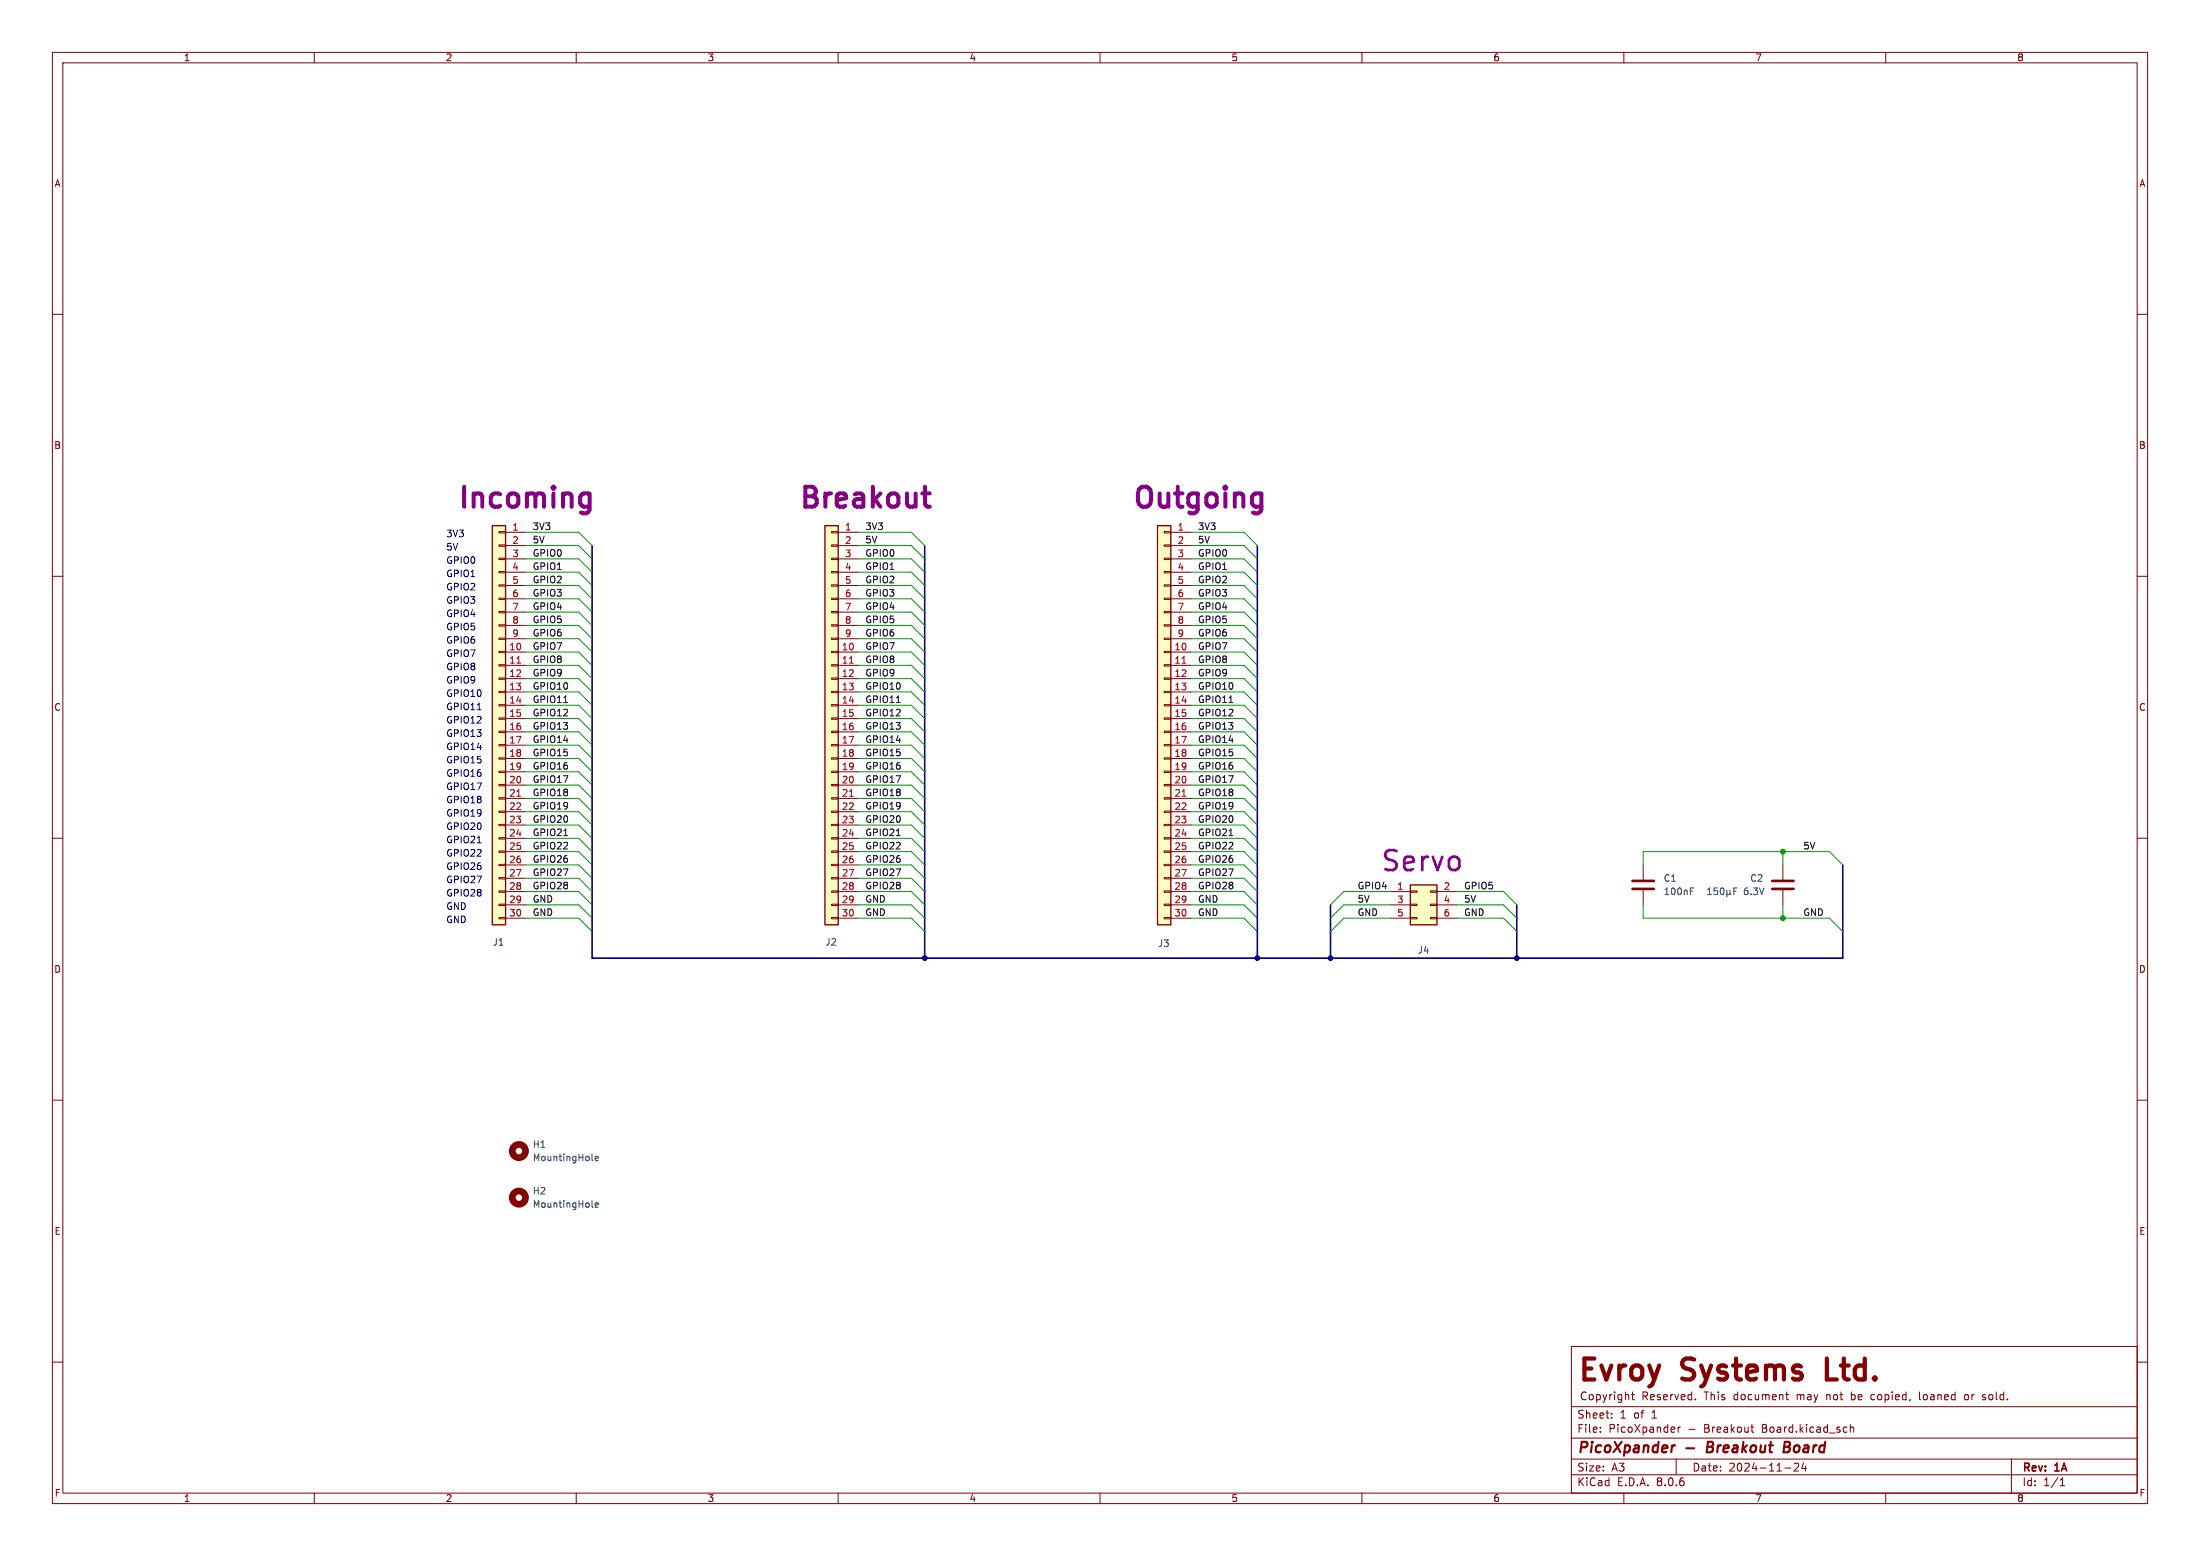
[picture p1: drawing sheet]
<svg xmlns="http://www.w3.org/2000/svg" width="420mm" height="297mm" viewBox="0 0 420 297" stroke-linecap="round" stroke-linejoin="round" font-family="sans-serif">
<g fill="none" stroke="#840000" stroke-width=".19">
<path d="M10 10h400v277h-400zM12 12h396v273h-396zM60 10v2M110 10v2M160 10v2M210 10v2M260 10v2M310 10v2M360 10v2M10 60h2M408 60h2M10 110h2"/>
<path d="M408 110h2M10 160h2M408 160h2M313.7 165.1v2.8M313.7 169.9v2.8M10 210h2M408 210h2M10 260h2M300 257h108v28h-108zM408 260h2M300 278.5h108M300 274.5h108"/>
<path d="M300 268.5h108M305.5 273.2v.2M305.5 272.5v.1M307.7 270.5v.2M307.7 269.8v.1M320 278.5v3M320.4 272.4v1M320.8 272.4l-.3 .1-.1 .2M334.2 272.4h.6M334.4 273.2l.4 .2M342.5 279.4l.6-.1 .2 .1 .1 .3-1 1.1h1M344.3 279.2l-.4 1.1h1"/>
<path d="M344.7 279.8v1M353.2 272.5l.2-.1 .4 .1 .1 .9M353.2 271.9v1.5M357.2 266.5v.5M366.4 265.7v1.3l.3 .2M375.5 266.2l-.3 .1-.2 .2 .1 .5 .4 .2M378.5 266.3h.5M378.5 266.6l.5 .2M379 267.1l-.4 .1M384 278.5v6.5M60 285v2M110 285v2"/>
<path d="M160 285v2M210 285v2M260 285v2M300 281.5h108M310 285v2M340.7 280.2h1.2M360 285v2M393.3 283.6h.9M393.3 282.5l.4-.4v1.5"/>
</g>
<path d="M319.8 275.9l-.4 .1-.2 .3M326.1 275.2l-.3 2h.8M340.6 276.2h.7M341.3 276.2l.2 .1M341.4 275.2h-.7l-.2 2 .9-.1M341.5 276.1l-.2 .1" fill="none" stroke="#840000" stroke-width=".4"/>
<path d="M348.8 259.3v4h1.9" fill="none" stroke="#840000" stroke-width=".8"/>
<path d="M311.7 169.7h4M311.7 168.1h4" fill="none" stroke="#840000" stroke-width=".51"/>
<path d="M322.7 170.1h.4M322.7 169.5h.6M113 230.3l.2 .1M113 221.4l.2 .2M113.6 230l.6-.1v-.2l-.4-.1-.2 .2 .1 .6h.5M113.6 221.1l.6-.1v-.2l-.4-.1-.2 .2 .1 .6h.5" fill="none" stroke="#006464" stroke-width=".19"/>
<g fill="none" stroke="#840000" stroke-width="1.3">
<circle cx="99.1" cy="219.7" r="1.27"/>
<circle cx="99.1" cy="228.6" r="1.27"/>
</g>
<path d="M157.5 100.3h2.5v76.2h-2.5z" fill="#ffffc2"/>
<g fill="none" stroke="#840000" stroke-width=".19">
<path d="M158.7 119.3h1.3v.2h-1.3zM158.7 116.7h1.3v.3h-1.3zM158.7 114.2h1.3v.2h-1.3zM158.7 111.6h1.3v.3h-1.3zM158.7 109.1h1.3v.2h-1.3zM158.7 106.6h1.3v.2h-1.3zM158.7 104h1.3v.3h-1.3zM158.7 101.5h1.3v.2h-1.3zM160 101.6h3.8M160 104.1h3.8M160 106.7h3.8M160 109.2h3.8"/>
<path d="M160 111.8h3.8M160 114.3h3.8M160 116.8h3.8M160 119.4h3.8M158.7 139.6h1.3v.2h-1.3zM158.7 137h1.3v.3h-1.3zM158.7 134.5h1.3v.2h-1.3zM158.7 132h1.3v.2h-1.3zM158.7 129.4h1.3v.3h-1.3zM158.7 126.9h1.3v.2h-1.3zM158.7 124.3h1.3v.3h-1.3zM158.7 121.8h1.3v.2h-1.3z"/>
<path d="M160 124.5h3.8M160 127h3.8M160 129.5h3.8M160 132.1h3.8M160 134.6h3.8M160 137.2h3.8M160 139.7h3.8M160 121.9h3.8M158.7 159.9h1.3v.2h-1.3zM158.7 157.4h1.3v.2h-1.3zM158.7 154.8h1.3v.3h-1.3zM158.7 152.3h1.3v.2h-1.3z"/>
<path d="M158.7 149.7h1.3v.3h-1.3zM158.7 147.2h1.3v.2h-1.3zM158.7 144.7h1.3v.2h-1.3zM158.7 142.1h1.3v.3h-1.3zM160 142.2h3.8M160 144.8h3.8M160 147.3h3.8M160 149.9h3.8M160 152.4h3.8M160 154.9h3.8M160 157.5h3.8M158.7 175.1h1.3v.3h-1.3z"/>
<path d="M158.7 172.6h1.3v.2h-1.3zM158.7 170.1h1.3v.2h-1.3zM158.7 167.5h1.3v.3h-1.3zM158.7 165h1.3v.2h-1.3zM158.7 162.4h1.3v.3h-1.3zM160 160h3.8M160 162.6h3.8M160 165.1h3.8M160 167.6h3.8M160 170.2h3.8M160 172.7h3.8M160 175.3h3.8"/>
</g>
<path d="M157.5 100.3h2.5v76.2h-2.5z" fill="none" stroke="#840000" stroke-width=".25"/>
<path d="M162.2 126.6h.7M162.2 152h.7" fill="none" stroke="#a90000" stroke-width=".19"/>
<path d="M176.1 94.2h1.4M176.8 96.5l.7 .2" fill="none" stroke="#840084" stroke-width=".76"/>
<path d="M94 100.3h2.5v76.2h-2.5z" fill="#ffffc2"/>
<g fill="none" stroke="#840000" stroke-width=".19">
<path d="M95.2 119.3h1.3v.2h-1.3zM95.2 116.7h1.3v.3h-1.3zM95.2 114.2h1.3v.2h-1.3zM95.2 111.6h1.3v.3h-1.3zM95.2 109.1h1.3v.2h-1.3zM95.2 106.6h1.3v.2h-1.3zM95.2 104h1.3v.3h-1.3zM95.2 101.5h1.3v.2h-1.3zM96.5 101.6h3.8M96.5 104.1h3.8M96.5 106.7h3.8M96.5 109.2h3.8"/>
<path d="M96.5 111.8h3.8M96.5 114.3h3.8M96.5 116.8h3.8M96.5 119.4h3.8M95.2 139.6h1.3v.2h-1.3zM95.2 137h1.3v.3h-1.3zM95.2 134.5h1.3v.2h-1.3zM95.2 132h1.3v.2h-1.3zM95.2 129.4h1.3v.3h-1.3zM95.2 126.9h1.3v.2h-1.3zM95.2 124.3h1.3v.3h-1.3zM95.2 121.8h1.3v.2h-1.3z"/>
<path d="M96.5 124.5h3.8M96.5 127h3.8M96.5 129.5h3.8M96.5 132.1h3.8M96.5 134.6h3.8M96.5 137.2h3.8M96.5 139.7h3.8M96.5 121.9h3.8M95.2 159.9h1.3v.2h-1.3zM95.2 157.4h1.3v.2h-1.3zM95.2 154.8h1.3v.3h-1.3zM95.2 152.3h1.3v.2h-1.3z"/>
<path d="M95.2 149.7h1.3v.3h-1.3zM95.2 147.2h1.3v.2h-1.3zM95.2 144.7h1.3v.2h-1.3zM95.2 142.1h1.3v.3h-1.3zM96.5 142.2h3.8M96.5 144.8h3.8M96.5 147.3h3.8M96.5 149.9h3.8M96.5 152.4h3.8M96.5 154.9h3.8M96.5 157.5h3.8M95.2 175.1h1.3v.3h-1.3z"/>
<path d="M95.2 172.6h1.3v.2h-1.3zM95.2 170.1h1.3v.2h-1.3zM95.2 167.5h1.3v.3h-1.3zM95.2 165h1.3v.2h-1.3zM95.2 162.4h1.3v.3h-1.3zM96.5 160h3.8M96.5 162.6h3.8M96.5 165.1h3.8M96.5 167.6h3.8M96.5 170.2h3.8M96.5 172.7h3.8M96.5 175.3h3.8"/>
</g>
<path d="M94 100.3h2.5v76.2h-2.5z" fill="none" stroke="#840000" stroke-width=".25"/>
<path d="M98.7 126.6h.7M98.7 152h.7" fill="none" stroke="#a90000" stroke-width=".19"/>
<path d="M111.5 94.2h.7l.4 .2M112.6 94.2v3.1l-.4 .5-.4 .2M112.6 96.5l-.4 .2h-.7" fill="none" stroke="#840084" stroke-width=".76"/>
<path d="M221 100.3h2.5v76.2h-2.5z" fill="#ffffc2"/>
<g fill="none" stroke="#840000" stroke-width=".19">
<path d="M222.2 119.3h1.3v.2h-1.3zM222.2 116.7h1.3v.3h-1.3zM222.2 114.2h1.3v.2h-1.3zM222.2 111.6h1.3v.3h-1.3zM222.2 109.1h1.3v.2h-1.3zM222.2 106.6h1.3v.2h-1.3zM222.2 104h1.3v.3h-1.3zM222.2 101.5h1.3v.2h-1.3zM223.5 101.6h3.8M223.5 104.1h3.8M223.5 106.7h3.8M223.5 109.2h3.8"/>
<path d="M223.5 111.8h3.8M223.5 114.3h3.8M223.5 116.8h3.8M223.5 119.4h3.8M222.2 139.6h1.3v.2h-1.3zM222.2 137h1.3v.3h-1.3zM222.2 134.5h1.3v.2h-1.3zM222.2 132h1.3v.2h-1.3zM222.2 129.4h1.3v.3h-1.3zM222.2 126.9h1.3v.2h-1.3zM222.2 124.3h1.3v.3h-1.3zM222.2 121.8h1.3v.2h-1.3z"/>
<path d="M223.5 124.5h3.8M223.5 127h3.8M223.5 129.5h3.8M223.5 132.1h3.8M223.5 134.6h3.8M223.5 137.2h3.8M223.5 139.7h3.8M223.5 121.9h3.8M222.2 159.9h1.3v.2h-1.3zM222.2 157.4h1.3v.2h-1.3zM222.2 154.8h1.3v.3h-1.3zM222.2 152.3h1.3v.2h-1.3z"/>
<path d="M222.2 149.7h1.3v.3h-1.3zM222.2 147.2h1.3v.2h-1.3zM222.2 144.7h1.3v.2h-1.3zM222.2 142.1h1.3v.3h-1.3zM223.5 142.2h3.8M223.5 144.8h3.8M223.5 147.3h3.8M223.5 149.9h3.8M223.5 152.4h3.8M223.5 154.9h3.8M223.5 157.5h3.8M222.2 175.1h1.3v.3h-1.3z"/>
<path d="M222.2 172.6h1.3v.2h-1.3zM222.2 170.1h1.3v.2h-1.3zM222.2 167.5h1.3v.3h-1.3zM222.2 165h1.3v.2h-1.3zM222.2 162.4h1.3v.3h-1.3zM223.5 160h3.8M223.5 162.6h3.8M223.5 165.1h3.8M223.5 167.6h3.8M223.5 170.2h3.8M223.5 172.7h3.8M223.5 175.3h3.8"/>
</g>
<path d="M221 100.3h2.5v76.2h-2.5z" fill="none" stroke="#840000" stroke-width=".25"/>
<path d="M225.7 126.6h.7M225.7 152h.7" fill="none" stroke="#a90000" stroke-width=".19"/>
<path d="M269.2 168.9h5.1v7.6h-5.1z" fill="#ffffc2"/>
<g fill="none" stroke="#840000" stroke-width=".19">
<path d="M265.4 170.2h3.8M265.4 172.7h3.8M265.4 175.3h3.8M269.2 175.1h1.3v.3h-1.3zM269.2 172.6h1.3v.2h-1.3zM269.2 170.1h1.3v.2h-1.3zM273 175.1h1.3v.3h-1.3zM273 172.6h1.3v.2h-1.3zM273 170.1h1.3v.2h-1.3zM274.3 170.2h3.8M274.3 172.7h3.8M274.3 175.3h3.8"/>
<path d="M340.4 165.1v2.8M340.4 169.9v2.8"/>
</g>
<path d="M269.2 168.9h5.1v7.6h-5.1z" fill="none" stroke="#840000" stroke-width=".25"/>
<path d="M338.3 169.7h4.1M338.3 168.1h4.1" fill="none" stroke="#840000" stroke-width=".51"/>
<path d="M326 170.8h.7M326 169.9l.3-.4v1.3M327.9 169.5h-.6l-.1 .6 .2-.1h.4l.1 .2v.4l-.2 .2-.5-.2M328.5 169.6l.2-.1a.68 .68 0 0 1 .4 .6 .68 .68 0 0 1-.4 .7l-.3-.5zM329.7 170.6l.2 .2 .4-.2M329.7 169.9v1.3M330.3 170.6l.2 .2M330.3 169.9v.7M331 170.1h.4M331.6 169.5h-.6v1.3" fill="none" stroke="#006464" stroke-width=".19"/>
<path d="M107.6 134.1h.8M171.1 134.1h.8M234.6 134.1h.8M107.6 159.5h.8M171.1 159.5h.8M234.6 159.5h.8" fill="none" stroke="#0f0f0f" stroke-width=".19"/>
<path d="M91.1 135.5h.7M91.1 160.9h.7" fill="none" stroke="#0000c2" stroke-width=".19"/>
<path d="M113 104.1v78.8h238.8v-17.8M176.5 104.1v78.8M240 104.1v78.8M254 172.7v10.2M289.6 172.7v10.2" fill="none" stroke="#000084" stroke-width=".3"/>
<g fill="none" stroke="#009600" stroke-width=".19">
<path d="M100.3 116.8h10.2l2.5 2.6M100.3 114.3h10.2l2.5 2.5M100.3 111.8h10.2l2.5 2.5M100.3 104.1h10.2l2.5 2.6M100.3 101.6h10.2l2.5 2.5M100.3 109.2h10.2l2.5 2.6M100.3 119.4h10.2l2.5 2.5M100.3 106.7h10.2l2.5 2.5M163.8 116.8h10.2l2.5 2.6M163.8 114.3h10.2l2.5 2.5M163.8 111.8h10.2l2.5 2.5M163.8 104.1h10.2l2.5 2.6"/>
<path d="M163.8 101.6h10.2l2.5 2.5M163.8 109.2h10.2l2.5 2.6M163.8 119.4h10.2l2.5 2.5M163.8 106.7h10.2l2.5 2.5M227.3 116.8h10.2l2.5 2.6M227.3 114.3h10.2l2.5 2.5M227.3 111.8h10.2l2.5 2.5M227.3 104.1h10.2l2.5 2.6M227.3 101.6h10.2l2.5 2.5M227.3 109.2h10.2l2.5 2.6M227.3 119.4h10.2l2.5 2.5M227.3 106.7h10.2l2.5 2.5"/>
<path d="M100.3 134.6h10.2l2.5 2.6M100.3 124.5h10.2l2.5 2.5M100.3 139.7h10.2l2.5 2.5M100.3 121.9h10.2l2.5 2.6M100.3 127h10.2l2.5 2.5M100.3 132.1h10.2l2.5 2.5M100.3 129.5h10.2l2.5 2.6M100.3 137.2h10.2l2.5 2.5M163.8 134.6h10.2l2.5 2.6M163.8 124.5h10.2l2.5 2.5M163.8 139.7h10.2l2.5 2.5M163.8 121.9h10.2l2.5 2.6"/>
<path d="M163.8 127h10.2l2.5 2.5M163.8 132.1h10.2l2.5 2.5M163.8 129.5h10.2l2.5 2.6M163.8 137.2h10.2l2.5 2.5M227.3 134.6h10.2l2.5 2.6M227.3 124.5h10.2l2.5 2.5M227.3 139.7h10.2l2.5 2.5M227.3 121.9h10.2l2.5 2.6M227.3 127h10.2l2.5 2.5M227.3 132.1h10.2l2.5 2.5M227.3 129.5h10.2l2.5 2.6M227.3 137.2h10.2l2.5 2.5"/>
<path d="M100.3 152.4h10.2l2.5 2.5M100.3 147.3h10.2l2.5 2.6M100.3 154.9h10.2l2.5 2.6M100.3 157.5h10.2l2.5 2.5M100.3 144.8h10.2l2.5 2.5M100.3 149.9h10.2l2.5 2.5M100.3 142.2h10.2l2.5 2.6M163.8 152.4h10.2l2.5 2.5M163.8 147.3h10.2l2.5 2.6M163.8 154.9h10.2l2.5 2.6M163.8 157.5h10.2l2.5 2.5M163.8 144.8h10.2l2.5 2.5"/>
<path d="M163.8 149.9h10.2l2.5 2.5M163.8 142.2h10.2l2.5 2.6M227.3 152.4h10.2l2.5 2.5M227.3 147.3h10.2l2.5 2.6M227.3 154.9h10.2l2.5 2.6M227.3 157.5h10.2l2.5 2.5M227.3 144.8h10.2l2.5 2.5M227.3 149.9h10.2l2.5 2.5M227.3 142.2h10.2l2.5 2.6M100.3 167.6h10.2l2.5 2.6M100.3 172.7h10.2l2.5 2.6M100.3 160h10.2l2.5 2.6"/>
<path d="M100.3 175.3h10.2l2.5 2.5M100.3 162.6h10.2l2.5 2.5M100.3 165.1h10.2l2.5 2.5M100.3 170.2h10.2l2.5 2.5M163.8 167.6h10.2l2.5 2.6M163.8 172.7h10.2l2.5 2.6M163.8 160h10.2l2.5 2.6M163.8 175.3h10.2l2.5 2.5M163.8 162.6h10.2l2.5 2.5M163.8 165.1h10.2l2.5 2.5M163.8 170.2h10.2l2.5 2.5M227.3 167.6h10.2l2.5 2.6"/>
<path d="M227.3 172.7h10.2l2.5 2.6M227.3 160h10.2l2.5 2.6M227.3 175.3h10.2l2.5 2.5M227.3 162.6h10.2l2.5 2.5M227.3 165.1h10.2l2.5 2.5M227.3 170.2h10.2l2.5 2.5M265.4 172.7h-8.9l-2.5 2.6M265.4 175.3h-8.9l-2.5 2.5M265.4 170.2h-8.9l-2.5 2.5M278.1 172.7h8.9l2.6 2.6M278.1 175.3h8.9l2.6 2.5M278.1 170.2h8.9l2.6 2.5"/>
<path d="M313.7 172.7v2.6h35.5l2.6 2.5M313.7 165.1v-2.5h35.5l2.6 2.5M340.4 162.6v2.5M340.4 172.7v2.6"/>
</g>
<g fill="#000084" stroke="#000084" stroke-width=".19">
<circle cx="176.5" cy="182.9" r=".46"/>
<circle cx="240" cy="182.9" r=".46"/>
<circle cx="254" cy="182.9" r=".46"/>
<circle cx="289.6" cy="182.9" r=".46"/>
</g>
<g fill="#009600" stroke="#009600" stroke-width=".19">
<circle cx="340.4" cy="162.6" r=".46"/>
<circle cx="340.4" cy="175.3" r=".46"/>
</g>
<g font-size="5.6" fill="#840000">
<text x="301" y="264.7">Evroy</text>
<text x="321.4" y="264.7">Systems</text>
<text x="350.5" y="264.7">Ltd.</text>
</g>
<g font-size="5.3" fill="#840084">
<text x="86.9" y="98">Incoming</text>
<text x="152.1" y="98">Breakout</text>
<text x="215.7" y="98">Outgoing</text>
<text x="263.3" y="167">Servo</text>
</g>
<g font-size="2.8" fill="#840000">
<text x="301" y="277.9">PicoXpander</text>
<text x="321.9" y="277.9">-</text>
<text x="326.7" y="277.9">Breakout</text>
<text x="342.2" y="277.9">Board</text>
</g>
<g font-size="2.1" fill="#840000">
<text x="301.5" y="267.5">Copyright</text>
<text x="313.4" y="267.5">Reserved.</text>
<text x="325.4" y="267.5">This</text>
<text x="331.1" y="267.5">document</text>
<text x="343.3" y="267.5">may</text>
<text x="349.1" y="267.5">not</text>
<text x="353.9" y="267.5">be</text>
<text x="357.9" y="267.5">copied,</text>
<text x="367.2" y="267.5">loaned</text>
<text x="376" y="267.5">or</text>
<text x="379.6" y="267.5">sold.</text>
<text x="301" y="273.7">File:</text>
<text x="301" y="271">Sheet:</text>
<text x="307.1" y="273.7">PicoXpander</text>
<text x="309.2" y="271">1</text>
<text x="311.9" y="271">of</text>
<text x="315.5" y="271">1</text>
<text x="322.3" y="273.7">-</text>
<text x="325.5" y="273.7">Breakout</text>
<text x="336.6" y="273.7">Board.kicad_sch</text>
<text x="301" y="281.1">Size:</text>
<text x="307.6" y="281.1">A3</text>
<text x="323" y="281.1">Date:</text>
<text x="330" y="281.1">2024-11-24</text>
<text x="386" y="281.3">Rev:</text>
<text x="392.4" y="281.3">1A</text>
<text x="301" y="283.9">KiCad</text>
<text x="308.7" y="283.9">E.D.A.</text>
<text x="316.3" y="283.9">8.0.6</text>
<text x="386" y="283.9">Id:</text>
<text x="390.1" y="283.9">1/1</text>
</g>
<g font-size="1.8" fill="#840000">
<text x="35" y="11.9">1</text>
<text x="85" y="11.9">2</text>
<text x="135" y="11.9">3</text>
<text x="185" y="11.9">4</text>
<text x="235" y="11.9">5</text>
<text x="285" y="11.9">6</text>
<text x="335" y="11.9">7</text>
<text x="385" y="11.9">8</text>
<text x="10.3" y="35.9">A</text>
<text x="408.3" y="35.9">A</text>
<text x="10.3" y="85.9">B</text>
<text x="408.2" y="85.9">B</text>
<text x="10.3" y="135.9">C</text>
<text x="408.2" y="135.9">C</text>
<text x="10.3" y="185.9">D</text>
<text x="408.2" y="185.9">D</text>
<text x="10.3" y="235.9">E</text>
<text x="408.3" y="235.9">E</text>
<text x="10.3" y="285.9">F</text>
<text x="35" y="286.9">1</text>
<text x="85" y="286.9">2</text>
<text x="135" y="286.9">3</text>
<text x="185" y="286.9">4</text>
<text x="235" y="286.9">5</text>
<text x="285" y="286.9">6</text>
<text x="335" y="286.9">7</text>
<text x="385" y="286.9">8</text>
<text x="408.3" y="285.9">F</text>
</g>
<g font-size="1.8" fill="#a90000">
<text x="97.7" y="101.3">1</text>
<text x="161.2" y="101.3">1</text>
<text x="224.7" y="101.3">1</text>
<text x="97.7" y="103.9">2</text>
<text x="97.7" y="106.4">3</text>
<text x="161.2" y="103.9">2</text>
<text x="161.2" y="106.4">3</text>
<text x="224.7" y="103.9">2</text>
<text x="224.7" y="106.4">3</text>
<text x="97.7" y="109">4</text>
<text x="97.7" y="111.5">5</text>
<text x="161.2" y="109">4</text>
<text x="161.2" y="111.5">5</text>
<text x="224.7" y="109">4</text>
<text x="224.7" y="111.5">5</text>
<text x="97.7" y="114">6</text>
<text x="97.7" y="116.6">7</text>
<text x="97.7" y="119.1">8</text>
<text x="161.2" y="114">6</text>
<text x="161.2" y="116.6">7</text>
<text x="161.2" y="119.1">8</text>
<text x="224.7" y="114">6</text>
<text x="224.7" y="116.6">7</text>
<text x="224.7" y="119.1">8</text>
<text x="97.1" y="124.2">10</text>
<text x="97.7" y="121.7">9</text>
<text x="160.6" y="124.2">10</text>
<text x="161.2" y="121.7">9</text>
<text x="224.1" y="124.2">10</text>
<text x="224.7" y="121.7">9</text>
<text x="97.1" y="126.7">11</text>
<text x="97.1" y="129.3">12</text>
<text x="97.1" y="131.8">13</text>
<text x="160.6" y="126.7">11</text>
<text x="160.6" y="129.3">12</text>
<text x="160.6" y="131.8">13</text>
<text x="224.1" y="126.7">11</text>
<text x="224.1" y="129.3">12</text>
<text x="224.1" y="131.8">13</text>
<text x="97.1" y="134.4">14</text>
<text x="97.1" y="136.9">15</text>
<text x="160.6" y="134.4">14</text>
<text x="160.6" y="136.9">15</text>
<text x="224.1" y="134.4">14</text>
<text x="224.1" y="136.9">15</text>
<text x="97.1" y="139.4">16</text>
<text x="97.1" y="142">17</text>
<text x="160.6" y="139.4">16</text>
<text x="160.6" y="142">17</text>
<text x="224.1" y="139.4">16</text>
<text x="224.1" y="142">17</text>
<text x="97.1" y="144.5">18</text>
<text x="97.1" y="147.1">19</text>
<text x="97.1" y="149.6">20</text>
<text x="160.6" y="144.5">18</text>
<text x="160.6" y="147.1">19</text>
<text x="160.6" y="149.6">20</text>
<text x="224.1" y="144.5">18</text>
<text x="224.1" y="147.1">19</text>
<text x="224.1" y="149.6">20</text>
<text x="97.1" y="152.1">21</text>
<text x="97.1" y="154.7">22</text>
<text x="160.6" y="152.1">21</text>
<text x="160.6" y="154.7">22</text>
<text x="224.1" y="152.1">21</text>
<text x="224.1" y="154.7">22</text>
<text x="97.1" y="157.2">23</text>
<text x="97.1" y="159.8">24</text>
<text x="160.6" y="157.2">23</text>
<text x="160.6" y="159.8">24</text>
<text x="224.1" y="157.2">23</text>
<text x="224.1" y="159.8">24</text>
<text x="97.1" y="162.3">25</text>
<text x="97.1" y="164.8">26</text>
<text x="97.1" y="167.4">27</text>
<text x="160.6" y="162.3">25</text>
<text x="160.6" y="164.8">26</text>
<text x="160.6" y="167.4">27</text>
<text x="224.1" y="162.3">25</text>
<text x="224.1" y="164.8">26</text>
<text x="224.1" y="167.4">27</text>
<text x="97.1" y="169.9">28</text>
<text x="97.1" y="172.5">29</text>
<text x="160.6" y="169.9">28</text>
<text x="160.6" y="172.5">29</text>
<text x="224.1" y="169.9">28</text>
<text x="224.1" y="172.5">29</text>
<text x="266.6" y="169.9">1</text>
<text x="266.6" y="172.5">3</text>
<text x="275.5" y="169.9">2</text>
<text x="275.5" y="172.5">4</text>
<text x="97.1" y="175">30</text>
<text x="160.6" y="175">30</text>
<text x="224.1" y="175">30</text>
<text x="266.6" y="175">5</text>
<text x="275.5" y="175">6</text>
</g>
<g font-size="1.8" fill="#0f0f0f">
<text x="101.6" y="101.3">3V3</text>
<text x="165.1" y="101.3">3V3</text>
<text x="228.6" y="101.3">3V3</text>
<text x="101.6" y="103.8">5V</text>
<text x="101.6" y="106.3">GPIO0</text>
<text x="165.1" y="106.3">GPIO0</text>
<text x="165.1" y="103.8">5V</text>
<text x="228.6" y="103.8">5V</text>
<text x="228.6" y="106.3">GPIO0</text>
<text x="101.6" y="114">GPIO3</text>
<text x="101.6" y="108.9">GPIO1</text>
<text x="101.6" y="111.4">GPIO2</text>
<text x="165.1" y="108.9">GPIO1</text>
<text x="165.1" y="114">GPIO3</text>
<text x="165.1" y="111.4">GPIO2</text>
<text x="228.6" y="114">GPIO3</text>
<text x="228.6" y="111.4">GPIO2</text>
<text x="228.6" y="108.9">GPIO1</text>
<text x="101.6" y="119">GPIO5</text>
<text x="101.6" y="116.5">GPIO4</text>
<text x="165.1" y="116.5">GPIO4</text>
<text x="165.1" y="119">GPIO5</text>
<text x="228.6" y="119">GPIO5</text>
<text x="228.6" y="116.5">GPIO4</text>
<text x="101.6" y="124.1">GPIO7</text>
<text x="101.6" y="121.6">GPIO6</text>
<text x="165.1" y="121.6">GPIO6</text>
<text x="165.1" y="124.1">GPIO7</text>
<text x="228.6" y="121.6">GPIO6</text>
<text x="228.6" y="124.1">GPIO7</text>
<text x="101.6" y="131.7">GPIO10</text>
<text x="101.6" y="129.2">GPIO9</text>
<text x="101.6" y="126.7">GPIO8</text>
<text x="165.1" y="131.7">GPIO10</text>
<text x="165.1" y="129.2">GPIO9</text>
<text x="165.1" y="126.7">GPIO8</text>
<text x="228.6" y="129.2">GPIO9</text>
<text x="228.6" y="126.7">GPIO8</text>
<text x="228.6" y="131.7">GPIO10</text>
<text x="101.6" y="136.8">GPIO12</text>
<text x="101.6" y="134.3">GPIO11</text>
<text x="165.1" y="134.3">GPIO11</text>
<text x="165.1" y="136.8">GPIO12</text>
<text x="228.6" y="136.8">GPIO12</text>
<text x="228.6" y="134.3">GPIO11</text>
<text x="101.6" y="141.9">GPIO14</text>
<text x="101.6" y="139.4">GPIO13</text>
<text x="165.1" y="141.9">GPIO14</text>
<text x="165.1" y="139.4">GPIO13</text>
<text x="228.6" y="141.9">GPIO14</text>
<text x="228.6" y="139.4">GPIO13</text>
<text x="101.6" y="149.5">GPIO17</text>
<text x="101.6" y="144.4">GPIO15</text>
<text x="101.6" y="147">GPIO16</text>
<text x="165.1" y="149.5">GPIO17</text>
<text x="165.1" y="147">GPIO16</text>
<text x="165.1" y="144.4">GPIO15</text>
<text x="228.6" y="144.4">GPIO15</text>
<text x="228.6" y="147">GPIO16</text>
<text x="228.6" y="149.5">GPIO17</text>
<text x="101.6" y="154.6">GPIO19</text>
<text x="101.6" y="152.1">GPIO18</text>
<text x="165.1" y="154.6">GPIO19</text>
<text x="165.1" y="152.1">GPIO18</text>
<text x="228.6" y="154.6">GPIO19</text>
<text x="228.6" y="152.1">GPIO18</text>
<text x="101.6" y="157.1">GPIO20</text>
<text x="101.6" y="159.7">GPIO21</text>
<text x="165.1" y="157.1">GPIO20</text>
<text x="165.1" y="159.7">GPIO21</text>
<text x="228.6" y="157.1">GPIO20</text>
<text x="228.6" y="159.7">GPIO21</text>
<text x="101.6" y="162.2">GPIO22</text>
<text x="101.6" y="167.3">GPIO27</text>
<text x="101.6" y="164.8">GPIO26</text>
<text x="165.1" y="162.2">GPIO22</text>
<text x="165.1" y="164.8">GPIO26</text>
<text x="165.1" y="167.3">GPIO27</text>
<text x="228.6" y="164.8">GPIO26</text>
<text x="228.6" y="167.3">GPIO27</text>
<text x="228.6" y="162.2">GPIO22</text>
<text x="344.2" y="162.2">5V</text>
<text x="101.6" y="172.4">GND</text>
<text x="101.6" y="169.8">GPIO28</text>
<text x="165.1" y="172.4">GND</text>
<text x="165.1" y="169.8">GPIO28</text>
<text x="228.6" y="172.4">GND</text>
<text x="228.6" y="169.8">GPIO28</text>
<text x="259.1" y="169.8">GPIO4</text>
<text x="259.1" y="172.4">5V</text>
<text x="279.4" y="172.4">5V</text>
<text x="279.4" y="169.8">GPIO5</text>
<text x="101.6" y="174.9">GND</text>
<text x="165.1" y="174.9">GND</text>
<text x="228.6" y="174.9">GND</text>
<text x="259.1" y="174.9">GND</text>
<text x="279.4" y="174.9">GND</text>
<text x="344.2" y="174.9">GND</text>
</g>
<g font-size="1.8" fill="#0000c2">
<text x="85.1" y="107.7">GPIO0</text>
<text x="85.1" y="102.6">3V3</text>
<text x="85.1" y="105.2">5V</text>
<text x="85.1" y="110.2">GPIO1</text>
<text x="85.1" y="112.8">GPIO2</text>
<text x="85.1" y="117.9">GPIO4</text>
<text x="85.1" y="115.3">GPIO3</text>
<text x="85.1" y="122.9">GPIO6</text>
<text x="85.1" y="120.4">GPIO5</text>
<text x="85.1" y="125.5">GPIO7</text>
<text x="85.1" y="130.6">GPIO9</text>
<text x="85.1" y="128">GPIO8</text>
<text x="85.1" y="133.1">GPIO10</text>
<text x="85.1" y="135.6">GPIO11</text>
<text x="85.1" y="140.7">GPIO13</text>
<text x="85.1" y="143.3">GPIO14</text>
<text x="85.1" y="138.2">GPIO12</text>
<text x="85.1" y="148.3">GPIO16</text>
<text x="85.1" y="145.8">GPIO15</text>
<text x="85.1" y="156">GPIO19</text>
<text x="85.1" y="150.9">GPIO17</text>
<text x="85.1" y="153.4">GPIO18</text>
<text x="85.1" y="161">GPIO21</text>
<text x="85.1" y="158.5">GPIO20</text>
<text x="85.1" y="166.1">GPIO26</text>
<text x="85.1" y="163.6">GPIO22</text>
<text x="85.1" y="168.7">GPIO27</text>
<text x="85.1" y="171.2">GPIO28</text>
<text x="85.1" y="173.7">GND</text>
<text x="85.1" y="176.3">GND</text>
</g>
<g font-size="1.8" fill="#006464">
<text x="317.5" y="168.5">C1</text>
<text x="317.5" y="171">100nF</text>
<text x="332.9" y="171">6.3V</text>
<text x="334" y="168.5">C2</text>
<text x="94" y="180.7">J1</text>
<text x="157.5" y="180.7">J2</text>
<text x="221" y="180.9">J3</text>
<text x="270.6" y="182.2">J4</text>
<text x="101.6" y="219.3">H1</text>
<text x="101.6" y="221.8">MountingHole</text>
<text x="101.6" y="228.2">H2</text>
<text x="101.6" y="230.7">MountingHole</text>
</g>
</svg>
